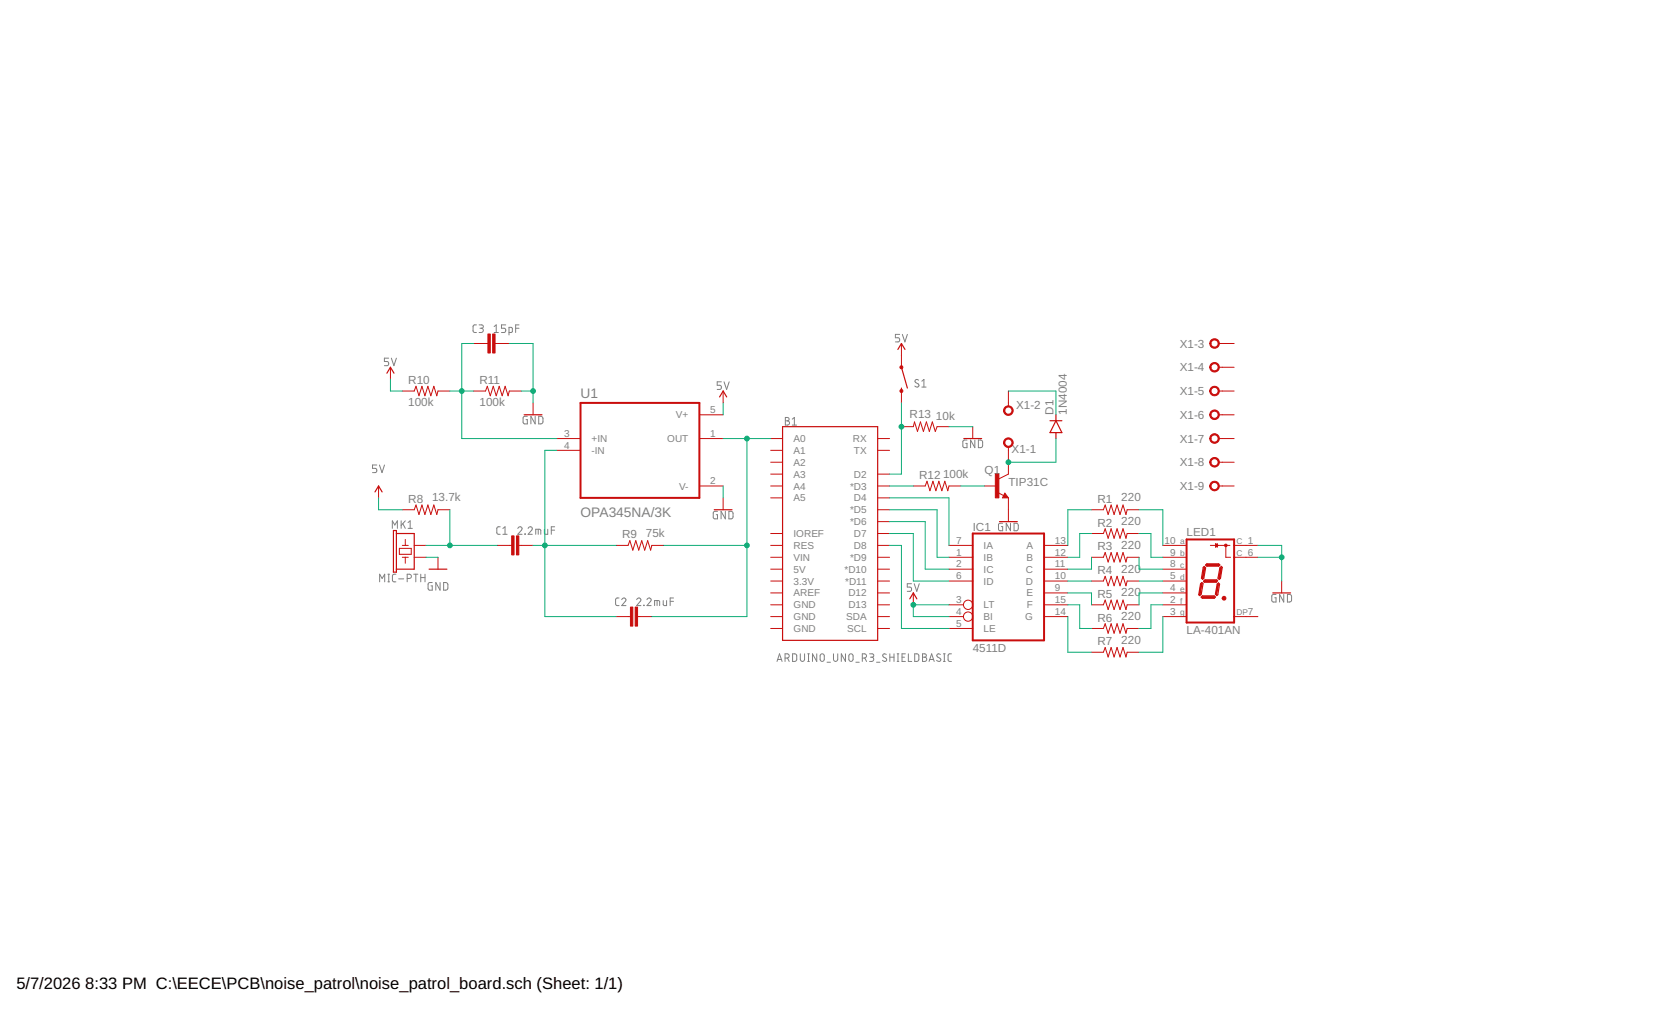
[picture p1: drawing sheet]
<svg xmlns="http://www.w3.org/2000/svg" width="356mm" height="216mm" viewBox="0 0 356 216" stroke-linecap="round" stroke-linejoin="round" font-family="sans-serif">
<g fill="none" stroke="#808080" stroke-width=".21">
<path d="M83.1 76.6h-1v.7h.6a.45 .45 0 0 1 .4 .4 .45 .45 0 0 1-.4 .5h-.6M83.6 76.6l.6 1.6 .5-1.6M101.8 69.4l-.5 .1-.2 .3v1l.2 .2 .5 .1M102.4 69.4h.5a.36 .36 0 0 1 .4 .4 .36 .36 0 0 1-.4 .4h-.3M102.8 70.2a.46 .46 0 0 1 .5 .4 .46 .46 0 0 1-.5 .5h-.4M105.6 69.8l.4-.4v1.7M105.6 71.1h.9M108.1 69.4h-.9v.8h.5a.46 .46 0 0 1 .4 .4 .46 .46 0 0 1-.4 .5h-.5M108.8 71.1h.5l.2-.2-.1-.9h-.6v1.6M110.2 70.2h.7M110.9 69.4h-.7v1.7M192.3 71.5h-1v.7h.6a.45 .45 0 0 1 .4 .4 .45 .45 0 0 1-.4 .5h-.6"/>
<path d="M192.8 71.5l.6 1.6 .5-1.6M80.5 99.4h-.9v.7h.6a.46 .46 0 0 1 .3 .5 .46 .46 0 0 1-.3 .4h-.6M81.1 99.4l.5 1.6 .6-1.6M112.7 89h-.6l-.3 .2v1.1l.2 .3h.7v-.9h-.3M114.4 89v1.6l-.9-1.6v1.6M115.1 89h.6l.3 .3v.9l-.3 .4h-.6zM154.2 81.6h-.9v.8h.5a.45 .45 0 0 1 .4 .4 .45 .45 0 0 1-.4 .4h-.5M154.7 81.6l.6 1.6 .5-1.6M167.8 89.2h.5a.36 .36 0 0 1 .3 .4 .36 .36 0 0 1-.3 .4 .46 .46 0 0 1 .4 .4 .46 .46 0 0 1-.4 .5h-.5zM167.8 90h.5M169.3 90.9h.9M169.3 89.6l.5-.4v1.7"/>
<path d="M196.3 81.3a.41 .41 0 0 0-.6-.2 .41 .41 0 0 0-.1 .6l.6 .4a.44 .44 0 0 1 0 .7 .44 .44 0 0 1-.7-.3M197 81.5l.4-.4v1.6M197 82.7h.9M206.7 94.1h-.7l-.2 .2v1l.2 .4h.7v-.9h-.3M208.3 94.1v1.6l-.9-1.6v1.6M209.1 94.1h.6l.3 .2v.9l-.3 .5h-.6zM83.8 112.9v-1.6l.6 .9 .5-.9v1.6M85.7 111.3v1.6M86.1 112l.5 .9M86.6 111.3l-.9 1M87.2 111.7l.5-.4v1.6M87.2 112.9h.9"/>
<path d="M106.9 112.6h-.5l-.2 .4v1l.2 .2h.5M107.5 114.2h.9M107.5 113l.4-.4v1.6M110.7 113a.45 .45 0 0 1 .6-.4 .45 .45 0 0 1 .1 .7l-.7 .9h.9M112.2 114.1l.1 .1zM112.9 113a.44 .44 0 0 1 .6-.4 .44 .44 0 0 1 .1 .7l-.7 .9h.8M114.5 114.2v-1.1l1 .1 .1 1M115 113.1v1.1M116.3 113.1l.1 .9 .2 .2h.5v-1.1M117.8 113.3h.7M118.5 112.6h-.7v1.6M153.3 109.3h-.6l-.3 .2v1.2l.3 .2h.6v-.9h-.2"/>
<path d="M155 109.3v1.6l-.9-1.6v1.6M155.8 109.3h.6l.2 .3v1l-.2 .3h-.6zM214.3 111.8l-.7 .1-.2 .2v1l.2 .3 .7 .1v-.9h-.3M215.9 111.8v1.7l-.9-1.7v1.7M216.7 111.8l.6 .1 .3 .2v.9l-.3 .4-.6 .1zM81.1 124.4v-1.7l.6 1 .5-1v1.7M82.9 124.4h.3M82.9 122.7h.3M83.1 122.7v1.7M84.6 122.7l-.5 .1-.2 .3v1.1l.2 .2h.5M85.2 123.7h1.1M87 123.7h.5a.46 .46 0 0 0 .4-.5 .46 .46 0 0 0-.4-.5h-.5v1.7"/>
<path d="M88.4 122.7h.9M88.9 122.7v1.7M89.9 122.7v1.7M89.9 123.5h.9M90.8 122.7v1.7M92.4 124.5h-.6l-.3 .3v1l.2 .3 .7 .1v-1h-.3M94 124.5v1.7l-.9-1.7v1.7M94.8 124.5l.6 .1 .3 .2v.9l-.3 .4-.6 .1zM132.3 127.8h-.5l-.2 .4 .1 1.1 .6 .2M132.9 128.2a.44 .44 0 0 1 .6-.3 .44 .44 0 0 1 .1 .6l-.7 1h.9M136.1 128.2a.44 .44 0 0 1 .6-.3 .44 .44 0 0 1 .1 .6l-.7 1h.9M137.6 129.4v.1z"/>
<path d="M138.3 128.2a.44 .44 0 0 1 .6-.3 .44 .44 0 0 1 .1 .6l-.7 1h.8M139.9 129.5v-1.1l1 .1 .1 1M140.4 128.4v1.1M141.7 128.4l.1 .9 .2 .2h.5v-1.1M143.2 128.5h.7M143.9 127.8h-.7v1.7M169.4 139.8h.6l.2 .2v1.1l-.2 .3h-.6zM171 139.8v1.1a.46 .46 0 0 0 .5 .5 .46 .46 0 0 0 .4-.5v-1.1M172.6 139.8h.4M172.8 139.8v1.6M174.5 139.8v1.6l-.9-1.6v1.6M175.4 139.9l.3-.1 .3 .1 .1 1a.44 .44 0 0 1-.4 .5 .44 .44 0 0 1-.4-.5z"/>
<path d="M178.1 139.8v1.1a.46 .46 0 0 0 .5 .5 .46 .46 0 0 0 .4-.5v-1.1M180.7 139.8v1.6l-.9-1.6v1.6M181.5 139.9l.3-.1 .4 .1 .1 1a.46 .46 0 0 1-.4 .5 .46 .46 0 0 1-.5-.5zM185.8 139.8h.6a.36 .36 0 0 1 .3 .3 .36 .36 0 0 1-.3 .4h-.4M189.4 139.9l-.2-.1a.38 .38 0 0 0-.5 .1 .38 .38 0 0 0 .1 .5l.5 .3a.41 .41 0 0 1 .1 .6 .41 .41 0 0 1-.7 0l-.1-.1M190.2 139.8v1.6M191.1 139.8v1.6M191.7 139.8h.4M191.9 139.8v1.6M193.5 139.8h-.7v1.6h.7M194.1 139.8v1.6h.7M194.8 124.8h-.9v.7h.5a.46 .46 0 0 1 .4 .5 .46 .46 0 0 1-.4 .4h-.5"/>
<path d="M195.4 124.8l.5 1.6 .5-1.6M195.5 139.8h.6l.2 .2v1.1l-.2 .3h-.6zM197.1 139.8h.5a.36 .36 0 0 1 .4 .3 .36 .36 0 0 1-.4 .4 .46 .46 0 0 1 .5 .4 .46 .46 0 0 1-.5 .5h-.5zM201 139.9l-.2-.1a.37 .37 0 0 0-.5 .1 .37 .37 0 0 0 .1 .5l.5 .3a.37 .37 0 0 1 .1 .5 .37 .37 0 0 1-.5 .2l-.3-.2M201.6 139.8h.4M201.8 139.8v1.6M203.3 139.8h-.5l-.2 .3v1.1l.2 .2h.5M272.7 127.1h-.6l-.3 .2v1l.2 .4h.7v-.9h-.3M274.3 127.1v1.6l-.8-1.6v1.6M275.1 127.1h.6l.3 .2v1.1l-.3 .3h-.6zM166.1 141.4l.5-1.6 .5 1.6M166.2 141h.8"/>
<path d="M167.8 140.7h.4a.46 .46 0 0 0 .5-.5 .46 .46 0 0 0-.5-.4h-.4v1.6M168.3 140.7l.4 .7M172.6 141.4h.4M176.7 141.6h.8M182.9 141.6h.7M184.3 140.7h.4a.46 .46 0 0 0 .5-.5 .46 .46 0 0 0-.5-.4h-.4v1.6M184.8 140.7l.4 .7M186.3 140.5a.46 .46 0 0 1 .4 .4 .46 .46 0 0 1-.4 .5h-.5M187.3 141.6h.7M190.2 140.5h.9M191.7 141.4h.4M192.8 140.5h.5"/>
<path d="M197.1 140.5h.5M198.5 141.4l.6-1.6 .5 1.6M198.7 141h.8M201.6 141.4h.4"/>
</g>
<g fill="none" stroke="#c90d0c" stroke-width=".25">
<path d="M82.7 79.8l.7-1.3 .8 1.3M191.9 74.7l.7-1.3 .8 1.3M192.6 78.5l1.3 4.5M112 88.7h3.8M153.8 84.9l.7-1.3 .8 1.3M167.2 91.2h20.4v45.7h-20.4zM192.6 83v.6M206 93.7h3.8M224.4 89.9h2.5M225.7 89.9l1.2 2.6h-2.5zM225.7 88.7v1.2M225.7 92.5v1.2"/>
<path d="M80.1 105.2l.8-1.3 .8 1.3M84.1 113.4h.6v8.9h-.6zM84.7 114h3.8v7.7h-3.8M152.6 109h3.8M213.6 111.5h3.8M214.7 105.9l.2 .3h-.4l.2-.5 .5 .6h-.7M91.7 121.7h3.8M194.4 128l.8-1.3 .7 1.3M256.8 124.5l.3 .3-.4 2.2-.3 .3-.2-.2 .4-2.3zM256.9 127.4h2.6l.2 .2-.2 .3h-2.6l-.2-.3zM257.2 124.3l.3-.3h2.5l.2 .1-.3 .4h-2.5zM257.3 121.1l.3 .3-.3 2.2-.3 .2-.2-.2 .3-2.3z"/>
<path d="M257.6 120.8l.3-.3h2.5l.3 .3-.3 .2h-2.5zM260.1 124.9l.3-.3 .2 .3-.4 2.2-.2 .2-.3-.3zM260.7 121.4l.3-.3 .2 .2-.4 2.3-.2 .3-.3-.3zM272 126.7h3.8"/>
</g>
<g fill="none" stroke="#c90d0c" stroke-width=".21">
<path d="M83.4 78.5v2.5M101.2 73.4h3.1M105.8 73.4h3M192.6 73.4v5.1M260.4 73.4h3.3M260.4 78.5h3.3M86 83.6h2.5l.4-1 .6 2 .7-2 .6 2 .6-2 .7 2 .6-2 .6 2 .3-1h2.5M101.2 83.6h2.6l.3-1 .7 2 .6-2 .6 2 .7-2 .6 2 .6-2 .7 2 .2-1h2.6M113.9 86.1v2.6M119 93.7h5.1M119 96.3h5.1M149.5 93.7h5"/>
<path d="M149.5 88.7h5M154.5 83.6v2.5M164.7 93.7h2.5M164.7 96.3h2.5M164.7 98.8h2.5M187.6 93.7h2.5M187.6 96.3h2.5M192.6 91.2h2.6l.2-1 .7 2 .6-2 .6 2 .7-2 .6 2 .6-2 .7 2 .4-1h2.5M192.6 83.6v2.5M207.9 91.2v2.5M215.5 95.5v5.8l-2 1.1M215.5 83.6v3.3"/>
<path d="M260.4 93.7h3.3M260.4 98.8h3.3M260.4 88.7h3.3M260.4 83.6h3.3M80.9 103.9v2.5M85.3 117.2h2.6v1.3h-2.6zM86 109h2.5l.4-1.1 .6 2.1 .7-2.1 .6 2.1 .6-2.1 .7 2.1 .6-2.1 .6 2.1 .3-1h2.5M86 116.6h1.2M86 119.1h1.2M86.6 115.3v1.3M86.6 119.1v1.3M88.5 116.6h2.6"/>
<path d="M88.5 119.1h2.6M93.6 119.1v2.6M106.3 116.6h3M110.9 116.6h3M131.7 116.6h2.5l.4-1 .6 2 .7-2 .6 2 .6-2 .7 2 .6-2 .6 2 .3-1h2.5M149.5 103.9h5M154.5 106.4v2.6M164.7 101.3h2.5M164.7 103.9h2.5M164.7 106.4h2.5M164.7 114h2.5M164.7 116.6h2.5"/>
<path d="M164.7 119.1h2.5M187.6 101.3h2.5M187.6 103.9h2.5M187.6 106.4h2.5M187.6 109h2.5M187.6 111.5h2.5M187.6 114h2.5M187.6 116.6h2.5M187.6 119.1h2.5M195.2 103.9h2.5l.4-1 .6 2 .7-2 .6 2 .6-2 .7 2 .6-2 .6 2 .3-1h2.5M202.8 116.6h5.1M202.8 119.1h5.1"/>
<path d="M210.4 103.9h2.6M213.3 105.3l1.2 .6M214.7 105.4l.8 1h-1.3zM215.5 106.4v5.1M223.1 116.6h5.1M223.1 119.1h5.1M233.3 109h2.5l.4-1.1 .6 2.1 .6-2.1 .7 2.1 .6-2.1 .7 2.1 .6-2.1 .6 2.1 .3-1h2.5M233.3 114h2.5l.4-1 .6 2.1 .6-2.1 .7 2.1 .6-2.1 .7 2.1 .6-2.1 .6 2.1 .3-1.1h2.5M233.3 119.1h2.5l.4-1 .6 2 .6-2 .7 2 .6-2 .7 2 .6-2 .6 2 .3-1h2.5M248.5 116.6h5.1M248.5 119.1h5.1M258.7 116.6h4.1"/>
<path d="M259.8 116.2l.4 .4-.4 .4zM259.8 116.9h.1M259.8 116.8h.2M259.8 116.7h.3M259.8 116.5h.4M259.8 116.4h.2M259.8 116.3h.1M260.2 116.2v.8M260.4 103.9h3.3M262 116.7v2.4h1M263.7 116.6h5.1M263.7 119.1h5.1"/>
<path d="M131.7 131.8h3M136.2 131.8h3.1M164.7 121.7h2.5M164.7 124.2h2.5M164.7 126.7h2.5M164.7 129.3h2.5M164.7 131.8h2.5M164.7 134.3h2.5M187.6 121.7h2.5M187.6 124.2h2.5M187.6 126.7h2.5M187.6 129.3h2.5"/>
<path d="M187.6 131.8h2.5M187.6 134.3h2.5M195.2 126.7v2.6M202.8 121.7h5.1M202.8 124.2h5.1M202.8 129.3h3.1M202.8 131.8h3.1M202.8 134.3h5.1M223.1 121.7h5.1M223.1 124.2h5.1M223.1 126.7h5.1M223.1 129.3h5.1"/>
<path d="M223.1 131.8h5.1M233.3 124.2h2.5l.4-1 .6 2 .6-2 .7 2 .6-2 .7 2 .6-2 .6 2 .3-1h2.5M233.3 129.3h2.5l.4-1 .6 2 .6-2 .7 2 .6-2 .7 2 .6-2 .6 2 .3-1h2.5M233.3 134.3h2.5l.4-1 .6 2.1 .6-2.1 .7 2.1 .6-2.1 .7 2.1 .6-2.1 .6 2.1 .3-1.1h2.5M233.3 139.4h2.5l.4-1 .6 2 .6-2 .7 2 .6-2 .7 2 .6-2 .6 2 .3-1h2.5M248.5 121.7h5.1M248.5 124.2h5.1M248.5 126.7h5.1M248.5 129.3h5.1M248.5 131.8h5.1M263.7 131.8h5.1M273.9 124.2v2.5"/>
<circle cx="206.9" cy="129.3" r=".99"/>
<circle cx="206.9" cy="131.8" r=".99"/>
</g>
<path d="M124.1 86.1h25.4v20.3h-25.4zM207.9 114h15.2v22.9h-15.2zM253.6 115.3h10.1v17.8h-10.1zM256.8 124.8l-.4 2.3M257 127.6h2.4M257.4 121.4l-.4 2.2M257.4 124.2h2.5M257.9 120.8h2.5M260.3 125l-.4 2M260.9 121.4l-.3 2.2" fill="none" stroke="#c90d0c" stroke-width=".42"/>
<g fill="#c90d0c" stroke="#c90d0c" stroke-width=".21">
<path d="M212.7 101.3h.8v5.1h-.8z"/>
<path d="M110.4 114.6h.5v4h-.5z"/>
<path d="M109.3 114.6h.6v4h-.6z"/>
<path d="M135.7 129.8h.5v4h-.5z"/>
<path d="M134.7 129.8h.5v4h-.5z"/>
<path d="M105.3 71.4h.5v4.1h-.5z"/>
<path d="M104.3 71.4h.5v4.1h-.5z"/>
</g>
<path d="M261.5 127.9h.2" fill="none" stroke="#c90d0c" stroke-width=".32"/>
<g fill="#c90d0c" stroke="#c90d0c" stroke-width=".21">
<path d="M261.4 127.5a.41 .41 0 0 1 .6 .3 .41 .41 0 0 1-.3 .5 .41 .41 0 0 1-.5-.4l.4-.1v.2l-.4-.1z" fill-rule="evenodd"/>
<path d="M214.8 93.8a1.02 1.02 0 0 1 1.6 .4 1.02 1.02 0 0 1-.7 1.4 1.02 1.02 0 0 1-1.2-1h.2a.78 .78 0 0 1 1.1-.7 .78 .78 0 0 1 .2 1.2 .78 .78 0 0 1-1.2-.3l-.1-.2h-.2z" fill-rule="evenodd"/>
<path d="M214.8 87a1.03 1.03 0 0 1 1.6 .3 1.03 1.03 0 0 1-.7 1.5 1.03 1.03 0 0 1-1.2-1h.2a.78 .78 0 0 1 1.1-.8 .78 .78 0 0 1 .2 1.3 .78 .78 0 0 1-1.2-.3l-.1-.2h-.2z" fill-rule="evenodd"/>
<path d="M258.9 72.6a1.03 1.03 0 0 1 1.6 .4 1.03 1.03 0 0 1-.7 1.4 1.03 1.03 0 0 1-1.3-1h.3a.77 .77 0 0 1 1.1-.6 .77 .77 0 0 1 .1 1.3 .77 .77 0 0 1-1.2-.4v-.3h-.3z" fill-rule="evenodd"/>
<path d="M258.9 77.7a1.03 1.03 0 0 1 1.6 .3 1.03 1.03 0 0 1-.7 1.5 1.03 1.03 0 0 1-1.3-1h.3a.77 .77 0 0 1 1.1-.6 .77 .77 0 0 1 .1 1.3 .77 .77 0 0 1-1.2-.5v-.2h-.3z" fill-rule="evenodd"/>
<path d="M258.9 82.8a1.03 1.03 0 0 1 1.6 .3 1.03 1.03 0 0 1-.7 1.5 1.03 1.03 0 0 1-1.3-1h.3a.77 .77 0 0 1 1.1-.6 .77 .77 0 0 1 .1 1.2 .77 .77 0 0 1-1.2-.4v-.2h-.3z" fill-rule="evenodd"/>
<path d="M258.7 88.1a1.02 1.02 0 0 1 1.7-.1 1.02 1.02 0 0 1-.5 1.6 1.02 1.02 0 0 1-1.4-.9h.3a.77 .77 0 0 1 1.1-.7 .77 .77 0 0 1 .1 1.3 .77 .77 0 0 1-1.2-.4v-.2h-.3z" fill-rule="evenodd"/>
<path d="M258.7 93.2a1.02 1.02 0 0 1 1.7-.1 1.02 1.02 0 0 1-.5 1.6 1.02 1.02 0 0 1-1.4-1h.3a.77 .77 0 0 1 1.1-.6 .77 .77 0 0 1 .1 1.3 .77 .77 0 0 1-1.2-.4v-.3h-.3z" fill-rule="evenodd"/>
<path d="M258.7 98.2a1.02 1.02 0 0 1 1.7 0 1.02 1.02 0 0 1-.5 1.6 1.02 1.02 0 0 1-1.4-1h.3a.77 .77 0 0 1 1.1-.6 .77 .77 0 0 1 .1 1.3 .77 .77 0 0 1-1.2-.5v-.2h-.3z" fill-rule="evenodd"/>
<path d="M258.9 103.1a1.03 1.03 0 0 1 1.6 .3 1.03 1.03 0 0 1-.7 1.5 1.03 1.03 0 0 1-1.3-1h.3a.77 .77 0 0 1 1.1-.6 .77 .77 0 0 1 .1 1.2 .77 .77 0 0 1-1.2-.4v-.2h-.3z" fill-rule="evenodd"/>
<circle cx="262" cy="116.6" r=".28"/>
<circle cx="192.6" cy="78.5" r=".33"/>
<circle cx="192.6" cy="83.6" r=".33"/>
</g>
<g fill="none" stroke="#0dab76" stroke-width=".21">
<path d="M101.2 73.4h-2.5v20.3h20.3M108.8 73.4h5.1v12.7M83.4 81v2.6h2.6M96.1 83.6h5.1M111.4 83.6h2.5M119 96.3h-2.6v35.5h15.3M154.5 86.1v2.6M154.5 93.7h10.2M159.6 93.7v38.1h-20.3M192.6 86.1v15.2h-2.5M202.8 91.2h5.1M215.5 83.6h10.2v5.1"/>
<path d="M225.7 93.7v5.1h-10.2M80.9 106.4v2.6h5.1M91.1 119.1h2.5M91.1 116.6h15.2M96.1 109v7.6M113.9 116.6h17.8M141.8 116.6h17.8M154.5 103.9v2.5M190.1 109h10.2v10.1h2.5M190.1 114h5.1v10.2h7.6M190.1 111.5h7.6v10.2h5.1M190.1 116.6h2.5v17.7h10.2"/>
<path d="M190.1 106.4h12.7v10.2M190.1 103.9h5.1M205.3 103.9h5.1M233.3 109h-5.1v7.6M233.3 114h-2.6v5.1h-2.5M233.3 119.1v2.6h-5.1M243.4 109h5.1v7.6M243.4 114h2.6v5.1h2.5M243.4 119.1v2.6h5.1M268.8 119.1h5.1M268.8 116.6h5.1v7.6M202.8 129.3h-7.6v2.5h7.6"/>
<path d="M228.2 131.8v7.6h5.1M228.2 129.3h2.5v5h2.6M228.2 126.7h5.1v2.6M228.2 124.2h5.1M243.4 124.2h5.1M248.5 126.7h-5.1v2.6M248.5 129.3h-2.5v5h-2.6M248.5 131.8v7.6h-5.1"/>
</g>
<g fill="#0dab76" stroke="#0dab76" stroke-width=".21">
<circle cx="195.2" cy="129.3" r=".51"/>
<circle cx="159.6" cy="93.7" r=".51"/>
<circle cx="159.6" cy="116.6" r=".51"/>
<circle cx="96.1" cy="116.6" r=".51"/>
<circle cx="273.9" cy="119.1" r=".51"/>
<circle cx="113.9" cy="83.6" r=".51"/>
<circle cx="116.4" cy="116.6" r=".51"/>
<circle cx="98.7" cy="83.6" r=".51"/>
<circle cx="215.5" cy="98.8" r=".51"/>
<circle cx="192.6" cy="91.2" r=".51"/>
</g>
<g font-size="3.5">
<text x="3.5" y="211.4">5/7/2026</text>
<text x="18.2" y="211.4">8:33 PM C:\EECE\PCB\noise_patrol\noise_patrol_board.sch (Sheet: 1/1)</text>
</g>
<g font-size="2.9" fill="#808080">
<text x="124.1" y="85.1">U1</text>
<text x="124.1" y="110.4">OPA345NA/3K</text>
</g>
<g font-size="2.5" fill="#808080">
<text x="252.1" y="74.3">X1-3</text>
<text x="87.2" y="82.1">R10</text>
<text x="102.5" y="82.1">R11</text>
<text x="252.1" y="79.4">X1-4</text>
<text x="87.2" y="86.9">100k</text>
<text x="102.5" y="86.9">100k</text>
<text x="194.4" y="89.4">R13</text>
<text x="200" y="89.7">10k</text>
<text x="217.1" y="87.4">X1-2</text>
<text x="225.2" y="88.7" transform="rotate(-90 225.2 88.7)">D1</text>
<text x="228" y="88.7" transform="rotate(-90 228 88.7)">1N4004</text>
<text x="252.1" y="84.5">X1-5</text>
<text x="252.1" y="89.5">X1-6</text>
<text x="252.1" y="94.6">X1-7</text>
<text x="210.4" y="101.4">Q1</text>
<text x="216.2" y="96.8">X1-1</text>
<text x="252.1" y="99.7">X1-8</text>
<text x="87.2" y="107.5">R8</text>
<text x="92.3" y="107.2">13.7k</text>
<text x="196.4" y="102.4">R12</text>
<text x="201.5" y="102.1">100k</text>
<text x="215.5" y="103.9">TIP31C</text>
<text x="234.5" y="107.5">R1</text>
<text x="239.6" y="107.2">220</text>
<text x="252.1" y="104.8">X1-9</text>
<text x="207.9" y="113.4">IC1</text>
<text x="234.5" y="112.5">R2</text>
<text x="239.6" y="112.3">220</text>
<text x="133" y="115.1">R9</text>
<text x="138" y="114.8">75k</text>
<text x="234.5" y="117.6">R3</text>
<text x="239.6" y="117.3">220</text>
<text x="253.6" y="114.7">LED1</text>
<text x="234.5" y="122.7">R4</text>
<text x="239.6" y="122.4">220</text>
<text x="234.5" y="127.8">R5</text>
<text x="239.6" y="127.5">220</text>
<text x="234.5" y="132.9">R6</text>
<text x="234.5" y="137.9">R7</text>
<text x="239.6" y="132.6">220</text>
<text x="239.6" y="137.7">220</text>
<text x="253.6" y="135.6">LA-401AN</text>
<text x="207.9" y="139.4">4511D</text>
</g>
<g font-size="2.1" fill="#808080">
<text x="144.5" y="89.4">V+</text>
<text x="151.8" y="88.3">5</text>
<text x="120.5" y="93.4">3</text>
<text x="120.5" y="95.9">4</text>
<text x="126.4" y="94.5">+IN</text>
<text x="142.6" y="94.5">OUT</text>
<text x="151.8" y="93.4">1</text>
<text x="169.6" y="94.5">A0</text>
<text x="182.3" y="94.5">RX</text>
<text x="126.4" y="97">-IN</text>
<text x="169.6" y="97">A1</text>
<text x="169.6" y="99.6">A2</text>
<text x="182.5" y="97">TX</text>
<text x="145.1" y="104.7">V-</text>
<text x="151.8" y="103.5">2</text>
<text x="169.6" y="102.1">A3</text>
<text x="169.6" y="104.7">A4</text>
<text x="169.6" y="107.2">A5</text>
<text x="181.7" y="104.7">*D3</text>
<text x="182.5" y="102.1">D2</text>
<text x="182.5" y="107.2">D4</text>
<text x="181.7" y="109.7">*D5</text>
<text x="181.7" y="112.3">*D6</text>
<text x="169.6" y="119.9">VIN</text>
<text x="169.6" y="117.3">RES</text>
<text x="169.6" y="114.8">IOREF</text>
<text x="181.7" y="119.9">*D9</text>
<text x="182.5" y="114.8">D7</text>
<text x="182.5" y="117.3">D8</text>
<text x="204.4" y="118.8">1</text>
<text x="204.4" y="116.2">7</text>
<text x="210.2" y="119.9">IB</text>
<text x="210.2" y="117.3">IA</text>
<text x="219.4" y="119.9">B</text>
<text x="219.4" y="117.3">A</text>
<text x="225.4" y="118.8">12</text>
<text x="225.4" y="116.2">13</text>
<text x="248.9" y="116.2">10</text>
<text x="250.1" y="118.8">9</text>
<text x="266.6" y="116.2">1</text>
<text x="266.6" y="118.8">6</text>
<text x="169.6" y="122.4">5V</text>
<text x="169.6" y="125">3.3V</text>
<text x="180.5" y="122.4">*D10</text>
<text x="180.6" y="125">*D11</text>
<text x="204.4" y="121.3">2</text>
<text x="204.4" y="123.8">6</text>
<text x="210.2" y="122.4">IC</text>
<text x="210.2" y="125">ID</text>
<text x="219.2" y="125">D</text>
<text x="219.2" y="122.4">C</text>
<text x="225.4" y="123.8">10</text>
<text x="225.4" y="121.3">11</text>
<text x="250.1" y="123.8">5</text>
<text x="250.1" y="121.3">8</text>
<text x="169.6" y="127.5">AREF</text>
<text x="169.6" y="130">GND</text>
<text x="181.3" y="127.5">D12</text>
<text x="181.3" y="130">D13</text>
<text x="204.4" y="128.9">3</text>
<text x="204.4" y="131.5">4</text>
<text x="210.2" y="130">LT</text>
<text x="219.4" y="127.5">E</text>
<text x="219.5" y="130">F</text>
<text x="225.4" y="126.4">9</text>
<text x="225.4" y="131.5">14</text>
<text x="225.4" y="128.9">15</text>
<text x="250.1" y="128.9">2</text>
<text x="250.1" y="126.4">4</text>
<text x="250.1" y="131.5">3</text>
<text x="266.6" y="131.5">7</text>
<text x="169.6" y="132.6">GND</text>
<text x="169.6" y="135.1">GND</text>
<text x="180.8" y="132.6">SDA</text>
<text x="181.1" y="135.1">SCL</text>
<text x="204.4" y="134">5</text>
<text x="210.2" y="132.6">BI</text>
<text x="210.2" y="135.1">LE</text>
<text x="219.1" y="132.6">G</text>
</g>
<g font-size="1.8" fill="#808080">
<text x="252.2" y="116.3">a</text>
<text x="252.2" y="118.9">b</text>
<text x="264.2" y="116.3">C</text>
<text x="264.2" y="118.9">C</text>
<text x="252.2" y="121.4">c</text>
<text x="252.2" y="123.9">d</text>
<text x="252.2" y="126.5">e</text>
<text x="252.2" y="129">f</text>
<text x="252.2" y="131.6">g</text>
<text x="264.2" y="131.6">DP</text>
</g>
</svg>
